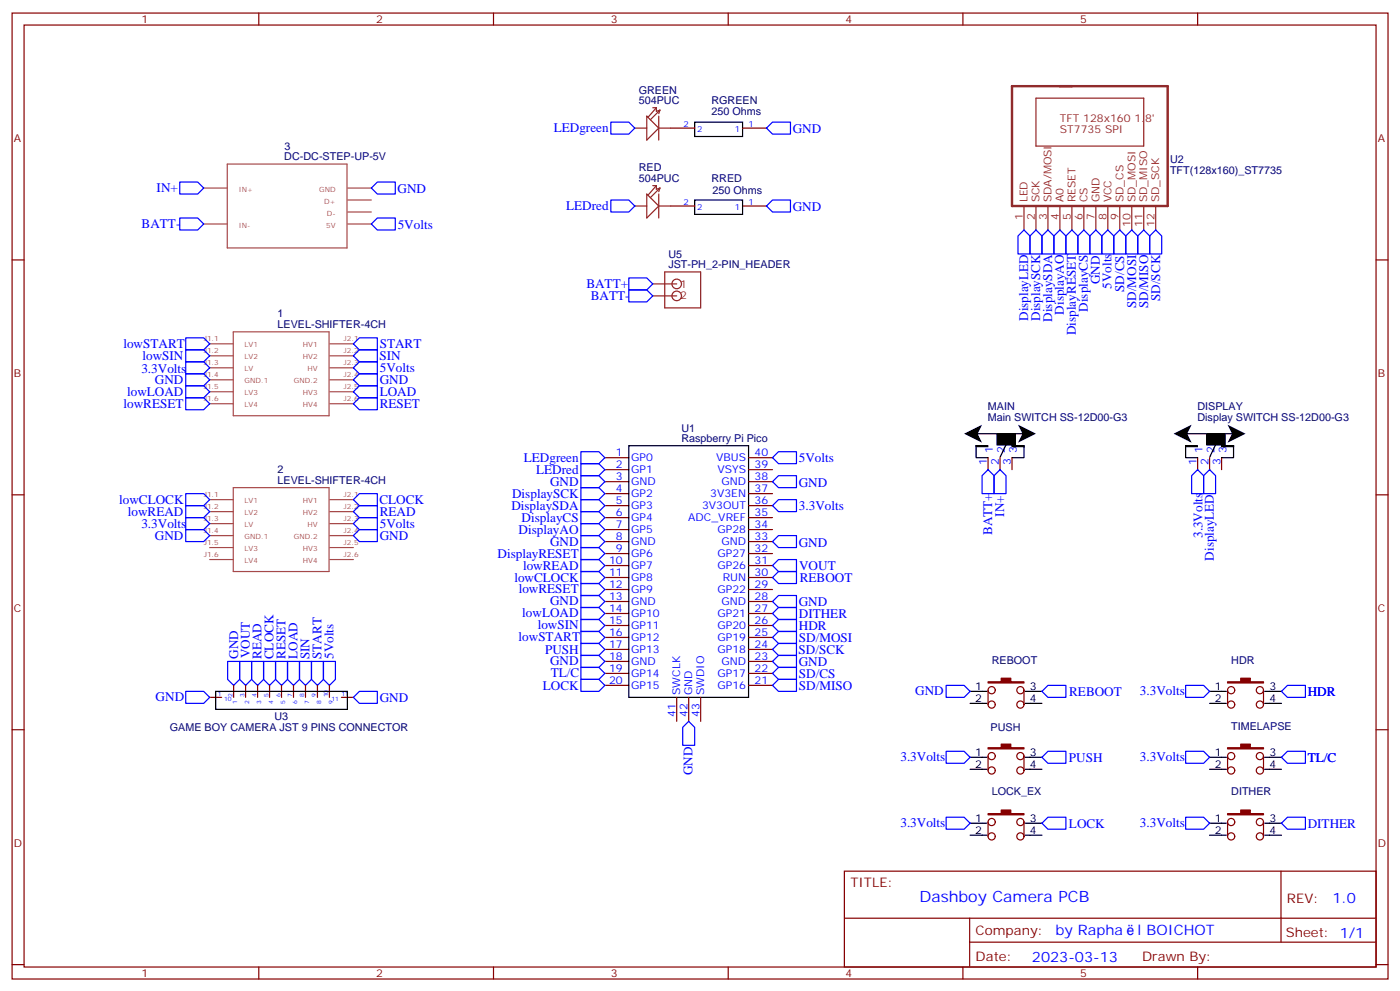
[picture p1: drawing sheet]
<svg xmlns="http://www.w3.org/2000/svg" width="412mm" height="292mm" viewBox="0 0 412 292" stroke-linecap="round" stroke-linejoin="round" font-family="sans-serif">
<g fill="none" stroke="#870000" stroke-width=".35">
<path d="M3.6 3.8h405.3v284.4h-405.3zM7.1 7.4h398.3v277.3h-398.3zM76.2 3.8v3.6M145.4 3.8v3.6M214.5 3.8v3.6M283.7 3.8v3.6M352.8 3.8v3.6M197.6 37.7h7M218.8 37.7h7M3.6 76.5h3.5M197.6 60.6h7M218.8 60.6h7"/>
<path d="M405.4 76.5h3.5M178.2 134.7h7M178.2 138.3h7M220.5 134.7h7.1M220.5 138.3h7.1M291.1 134.7v3.6M294.6 134.7v3.6M298.1 134.7v3.6M352.8 134.7v3.6M356.3 134.7v3.6M359.9 134.7v3.6M3.6 145.7h3.5"/>
<path d="M178.2 141.8h7M178.2 145.3h7M178.2 148.8h7M178.2 152.4h7M178.2 155.9h7M178.2 159.4h7M220.5 141.8h7.1M220.5 145.3h7.1M220.5 148.8h7.1M220.5 152.4h7.1M220.5 155.9h7.1M220.5 159.4h7.1"/>
<path d="M405.4 145.7h3.5M178.2 162.9h7M178.2 166.5h7M178.2 170h7M178.2 173.5h7M178.2 177.1h7M220.5 162.9h7.1M220.5 166.5h7.1M220.5 170h7.1M220.5 173.5h7.1M220.5 177.1h7.1M178.2 180.6h7"/>
<path d="M178.2 184.1h7M178.2 187.6h7M178.2 191.2h7M178.2 194.7h7M178.2 198.2h7M220.5 180.6h7.1M220.5 184.1h7.1M220.5 187.6h7.1M220.5 191.2h7.1M220.5 194.7h7.1M220.5 198.2h7.1M3.6 214.8h3.5"/>
<path d="M61.8 205.3h3.5M68.8 201.8v3.5M72.4 201.8v3.5M75.9 201.8v3.5M79.4 201.8v3.5M82.9 201.8v3.5M86.5 201.8v3.5M90 201.8v3.5M93.5 201.8v3.5M97 201.8v3.5M100.6 205.3h3.5M178.2 201.8h7"/>
<path d="M199.4 205.3v7M202.9 205.3v7M206.4 205.3v7M220.5 201.8h7.1M291.1 203.2v4.2M301.7 203.2v4.2M361.6 203.2v4.2M372.2 203.2v4.2M405.4 214.8h3.5M291.1 222.6v4.2M293.2 226.8a1.06 1.06 0 0 0-1.5-1 1.06 1.06 0 0 0-.3 1.8 1.06 1.06 0 0 0 1.7-.5l.1-.3M301.7 222.6v4.2a1.06 1.06 0 0 0-1.5-1 1.06 1.06 0 0 0-.3 1.8 1.06 1.06 0 0 0 1.7-.5l.1-.3"/>
<path d="M361.6 222.6v4.2M363.7 226.8a1.06 1.06 0 0 0-1.4-1 1.06 1.06 0 0 0-.3 1.8 1.06 1.06 0 0 0 1.7-.5v-.3M372.2 222.6v4.2a1.06 1.06 0 0 0-1.5-1 1.06 1.06 0 0 0-.3 1.8 1.06 1.06 0 0 0 1.8-.5v-.3M248.7 256.4h156.7v28.3h-156.7zM291.1 242v4.2M293.2 242a1.06 1.06 0 0 0-1.5-1 1.06 1.06 0 0 0-.3 1.8 1.06 1.06 0 0 0 1.7-.5l.1-.3M301.7 242a1.06 1.06 0 0 1-1.5 .9 1.06 1.06 0 0 1-.3-1.7 1.06 1.06 0 0 1 1.7 .4l.1 4.6M361.6 242v4.2M363.7 242a1.06 1.06 0 0 0-1.4-1 1.06 1.06 0 0 0-.3 1.8 1.06 1.06 0 0 0 1.7-.5v-.3M372.2 242a1.06 1.06 0 0 1-1.5 .9 1.06 1.06 0 0 1-.3-1.7 1.06 1.06 0 0 1 1.8 .4v4.6M377.4 256.5v20.8M248.8 270.3h156.4"/>
<path d="M285.7 277.3h119.5M285.7 270.3v14.1M3.6 284h3.5M76.2 284.7v3.5M145.4 284.7v3.5M214.5 284.7v3.5M283.7 284.7v3.5M352.8 284.7v3.5M405.4 284h3.5"/>
<circle cx="292.1" cy="207.4" r="1.06"/>
<circle cx="292.1" cy="203.2" r="1.06"/>
<circle cx="300.6" cy="203.2" r="1.06"/>
<circle cx="300.6" cy="207.4" r="1.06"/>
<circle cx="362.7" cy="207.4" r="1.06"/>
<circle cx="362.7" cy="203.2" r="1.06"/>
<circle cx="371.2" cy="207.4" r="1.06"/>
<circle cx="371.2" cy="203.2" r="1.06"/>
<circle cx="292.1" cy="222.6" r="1.06"/>
<circle cx="300.6" cy="222.6" r="1.06"/>
<circle cx="362.7" cy="222.6" r="1.06"/>
<circle cx="371.2" cy="222.6" r="1.06"/>
<circle cx="292.1" cy="246.2" r="1.06"/>
<circle cx="300.6" cy="246.2" r="1.06"/>
<circle cx="362.7" cy="246.2" r="1.06"/>
<circle cx="371.2" cy="246.2" r="1.06"/>
</g>
<g fill="none" stroke="#000" stroke-width=".35">
<path d="M204.6 35.9h14.2v4.3h-14.2zM204.6 58.9h14.2v4.2h-14.2zM185.2 131.2h35.3v74.1h-35.3zM287.5 131.2h3.5v.3h-3.5zM287.5 127.7h14.2M290.5 131.2l.5 .1-3.5-.1v3.5h3.6M293.7 128h5.4v2.9h-5.4zM293.8 127.9h5.2v2.5h-5.2zM293.8 127.8h5.3v3h-5.3zM293.9 130.3h5.1v.6h-5.1zM294 128.2h4.9v1.5h-4.9zM294.1 128.4h4.7v1.7h-4.7z"/>
<path d="M294.1 129.8l.2 .2zM294.1 130.6h4.8M294.3 128.5h4.3v1.3h-4.3zM294.3 129.1h4.6v.8h-4.6zM294.4 128.7h3.9v.8h-3.9zM294.5 129.3h3.7zM296.3 131l-1.6 3.5M298.1 131.2h3.6v.3h-3.6zM298.1 131.2h3.6v3.5h-3.6M349.3 131.2h3.4v.3h-3.4zM349.3 127.7h14.1M352.2 131.2l.5 .1-3.4-.1v3.5h3.5"/>
<path d="M355.5 128h5.4v2.9h-5.4zM355.6 127.9h5.1v2.5h-5.1zM355.6 127.8h5.2v3h-5.2zM355.6 130.3h5.1v.6h-5.1zM355.7 128.2h5v1.5h-5zM355.8 128.4h4.8v1.7h-4.8zM355.8 129.8l.2 .2zM355.8 130.6h4.9M356 128.5h4.3v1.3h-4.3zM356 129.1h4.7v.8h-4.7zM356.1 128.7h4v.8h-4zM356.3 129.3h3.6z"/>
<path d="M358.1 131l-1.7 3.5M359.9 131.2h3.5v.3h-3.5zM359.9 131.2h3.5v3.5h-3.5M63.5 203.5h38.8v5.3h-38.8zM285.8 203.5h4.9M285.8 207h4.9M302 203.5h5M302 207h5M356.3 203.5h5M356.3 207h5M372.6 203.5h4.9M372.6 207h4.9"/>
<path d="M285.8 222.9h4.9M285.8 226.4h4.9M302 222.9h5M302 226.4h5M356.3 222.9h5M356.3 226.4h5M372.6 222.9h4.9M372.6 226.4h4.9M285.8 242.3h4.9M285.8 245.9h4.9M302 242.3h5M302 245.9h5"/>
<path d="M356.3 242.3h5M356.3 245.9h5M372.6 242.3h4.9M372.6 245.9h4.9"/>
</g>
<g fill="none" stroke="#8c2424" stroke-width=".35">
<path d="M187 37.7h3.5M190.5 34.2l3.6 3.5-3.6 3.5zM192.3 31.7h1.1M193.4 31.7l-2.5 2.8M193.4 31.7v1.1l1-.4M194.1 34.2v7M194.1 37.7h3.5M194.4 32.4l-2.8 2.8M194.4 32.4l-.3 1.1M305.2 28.9h31.7v14.1h-31.7zM190.5 57.1l3.6 3.5-3.6 3.6zM192.3 54.6h1.1"/>
<path d="M193.4 54.6v1.1l1-.3M193.4 54.6l-2.5 2.9M194.1 57.1v7.1M194.4 55.4l-2.8 2.8M194.4 55.4l-.3 1M187 60.6h3.5M194.1 60.6h3.5M301.7 60.6v7.1M305.2 60.6v7.1M308.7 60.6v7.1M312.2 60.6v7.1M315.8 60.6v7.1"/>
<path d="M319.3 60.6v7.1M322.8 60.6v7.1M326.4 60.6v7.1M329.9 60.6v7.1M333.4 60.6v7.1M336.9 60.6v7.1M340.5 60.6v7.1M192.3 83.6h7.1M192.3 87.1h7.1M195.8 80h10.6v10.6h-10.6z"/>
<circle cx="199.4" cy="83.6" r="1.41"/>
<circle cx="199.4" cy="87.1" r="1.41"/>
</g>
<path d="M298.1 25.4h45.9v35.2h-45.9z" fill="none" stroke="#8c2424" stroke-width=".71"/>
<g fill="#870000" stroke="#870000" stroke-width=".35">
<path d="M361.6 239.5h3.9v-1.1h2.8v1.1h3.9v.4h-10.6z"/>
<path d="M291.1 220.1h3.9v-1.1h2.8v1.1h3.9v.4h-10.6z"/>
<path d="M291.1 239.5h3.9v-1.1h2.8v1.1h3.9v.4h-10.6z"/>
<path d="M361.6 220.1h3.9v-1.1h2.8v1.1h3.9v.4h-10.6z"/>
<path d="M361.6 200.7h3.9v-1.1h2.8v1.1h3.9v.3h-10.6z"/>
<path d="M291.1 200.7h3.9v-1.1h2.8v1.1h3.9v.3h-10.6z"/>
</g>
<path d="M284 127.7l5.3-2.7-1.3 2.7 1.3 2.6zM299.9 125l5.3 2.7-5.3 2.6 1.3-2.6zM345.8 127.7l5.2-2.7-1.3 2.7 1.3 2.6zM361.6 125l5.3 2.7-5.3 2.6 1.4-2.6z" fill="#000"/>
<g fill="none" stroke="#a64a4a" stroke-width=".35">
<path d="M60 55.4h7M67 48.3h35.2v24.7h-35.2zM102.5 55.4h6.9M102.5 58.9h6.9M60 65.9h7M102.5 65.9h6.9M102.5 62.4h6.9M68.7 97.7h28.2v24.7h-28.2zM61.8 115.3h6.9M61.8 111.8h6.9M61.8 108.3h6.9M61.8 104.7h6.9"/>
<path d="M61.8 101.2h6.9M61.8 118.9h6.9M97.2 115.3h6.9M97.2 111.8h6.9M97.2 108.3h6.9M97.2 104.7h6.9M97.2 101.2h6.9M97.2 118.9h6.9M61.8 157.7h6.9M61.8 154.1h6.9M61.8 150.6h6.9M61.8 147.1h6.9"/>
<path d="M68.7 143.5h28.2v24.7h-28.2zM97.2 157.7h6.9M97.2 154.1h6.9M97.2 150.6h6.9M97.2 147.1h6.9M61.8 161.2h6.9M61.8 164.7h6.9M97.2 161.2h6.9M97.2 164.7h6.9"/>
</g>
<g fill="none" stroke="#00f" stroke-width=".35">
<path d="M180 35.9h5.2l1.8 1.8-1.8 1.8h-5.2zM225.8 37.7l1.8-1.8h5.3v3.6h-5.3zM53 53.6h5.2l1.8 1.8-1.8 1.7h-5.2zM109.4 55.4l1.8-1.8h5.3v3.5h-5.3zM180 58.9h5.2l1.8 1.7-1.8 1.8h-5.2zM53 64.2h5.2l1.8 1.7-1.8 1.8h-5.2zM109.4 65.9l1.8-1.7h5.3v3.5h-5.3zM225.8 60.6l1.8-1.7h5.3v3.5h-5.3zM299.9 69.5l1.8-1.8 1.7 1.8v5.3h-3.5zM305.2 67.7l1.8 1.8v5.3h-3.6v-5.3zM308.7 67.7l1.8 1.8v5.3h-3.5v-5.3zM312.2 67.7l1.8 1.8v5.3h-3.5v-5.3z"/>
<path d="M315.8 67.7l1.7 1.8v5.3h-3.5v-5.3zM319.3 67.7l1.8 1.8v5.3h-3.6v-5.3zM322.8 67.7l1.8 1.8v5.3h-3.5v-5.3zM324.6 69.5l1.8-1.8 1.7 1.8v5.3h-3.5zM329.9 67.7l1.7 1.8v5.3h-3.5v-5.3zM331.6 69.5l1.8-1.8 1.8 1.8v5.3h-3.6zM336.9 67.7l1.8 1.8v5.3h-3.5v-5.3zM340.5 67.7l1.7 1.8v5.3h-3.5v-5.3zM54.7 99.4h5.3l1.8 1.8-1.8 1.8h-5.3zM185.2 81.8h5.3l1.8 1.8-1.8 1.7h-5.3zM185.2 85.3h5.3l1.8 1.8-1.8 1.8h-5.3zM54.7 110h5.3l1.8 1.8-1.8 1.8h-5.3z"/>
<path d="M54.7 106.5h5.3l1.8 1.8-1.8 1.7h-5.3zM54.7 103h5.3l1.8 1.7-1.8 1.8h-5.3zM54.7 113.6h5.3l1.8 1.7-1.8 1.8h-5.3zM54.7 117.1h5.3l1.8 1.8-1.8 1.7h-5.3zM104.1 108.3l1.8-1.8h5.3v3.5h-5.3zM104.1 111.8l1.8-1.8h5.3v3.6h-5.3zM104.1 101.2l1.8-1.8h5.3v3.6h-5.3zM104.1 104.7l1.8-1.7h5.3v3.5h-5.3zM104.1 115.3l1.8-1.7h5.3v3.5h-5.3zM104.1 118.9l1.8-1.8h5.3v3.5h-5.3zM171.1 133h5.3l1.8 1.7-1.8 1.8h-5.3zM171.1 136.5h5.3l1.8 1.8-1.8 1.7h-5.3z"/>
<path d="M227.6 134.7l1.7-1.7h5.3v3.5h-5.3zM291.1 138.3l1.7 1.7v5.3h-3.5v-5.3zM352.8 138.3l1.8 1.7v5.3h-3.6v-5.3zM54.7 155.9h5.3l1.8 1.8-1.8 1.7h-5.3zM54.7 152.4h5.3l1.8 1.7-1.8 1.8h-5.3zM54.7 145.3h5.3l1.8 1.8-1.8 1.7h-5.3zM54.7 148.8h5.3l1.8 1.8-1.8 1.8h-5.3zM104.1 154.1l1.8-1.7h5.3v3.5h-5.3zM104.1 157.7l1.8-1.8h5.3v3.5h-5.3zM104.1 147.1l1.8-1.8h5.3v3.5h-5.3zM104.1 150.6l1.8-1.8h5.3v3.6h-5.3zM171.1 157.7h5.3l1.8 1.7-1.8 1.8h-5.3z"/>
<path d="M171.1 140h5.3l1.8 1.8-1.8 1.7h-5.3zM171.1 143.5h5.3l1.8 1.8-1.8 1.8h-5.3zM171.1 147.1h5.3l1.8 1.7-1.8 1.8h-5.3zM171.1 150.6h5.3l1.8 1.8-1.8 1.7h-5.3zM171.1 154.1h5.3l1.8 1.8-1.8 1.8h-5.3zM227.6 159.4l1.7-1.7h5.3v3.5h-5.3zM227.6 141.8l1.7-1.8h5.3v3.5h-5.3zM227.6 148.8l1.7-1.7h5.3v3.5h-5.3zM292.8 140l1.8-1.7 1.8 1.7v5.3h-3.6zM354.6 140l1.7-1.7 1.8 1.7v5.3h-3.5zM171.1 175.3h5.3l1.8 1.8-1.8 1.7h-5.3zM171.1 161.2h5.3l1.8 1.7-1.8 1.8h-5.3z"/>
<path d="M171.1 178.8h5.3l1.8 1.8-1.8 1.8h-5.3zM171.1 171.8h5.3l1.8 1.7-1.8 1.8h-5.3zM171.1 168.2h5.3l1.8 1.8-1.8 1.8h-5.3zM171.1 164.7h5.3l1.8 1.8-1.8 1.7h-5.3zM227.6 177.1l1.7-1.8h5.3v3.5h-5.3zM227.6 170l1.7-1.8h5.3v3.6h-5.3zM227.6 166.5l1.7-1.8h5.3v3.5h-5.3zM67.1 194.7h3.5v5.3l-1.8 1.8-1.7-1.8zM70.6 194.7h3.5v5.3l-1.7 1.8-1.8-1.8zM74.1 194.7h3.5v5.3l-1.7 1.8-1.8-1.8zM77.6 194.7h3.6v5.3l-1.8 1.8-1.8-1.8zM81.2 194.7h3.5v5.3l-1.8 1.8-1.7-1.8z"/>
<path d="M84.7 194.7h3.5v5.3l-1.7 1.8-1.8-1.8zM88.2 194.7h3.6v5.3l-1.8 1.8-1.8-1.8zM91.8 194.7h3.5v5.3l-1.8 1.8-1.7-1.8zM95.3 194.7h3.5v5.3l-1.8 1.8-1.7-1.8zM171.1 192.9h5.3l1.8 1.8-1.8 1.8h-5.3zM171.1 200h5.3l1.8 1.8-1.8 1.7h-5.3zM171.1 189.4h5.3l1.8 1.8-1.8 1.7h-5.3zM171.1 196.5h5.3l1.8 1.7-1.8 1.8h-5.3zM171.1 185.9h5.3l1.8 1.7-1.8 1.8h-5.3zM171.1 182.4h5.3l1.8 1.7-1.8 1.8h-5.3zM227.6 194.7l1.7-1.8h5.3v3.6h-5.3zM227.6 184.1l1.7-1.7h5.3v3.5h-5.3z"/>
<path d="M227.6 180.6l1.7-1.8h5.3v3.6h-5.3zM227.6 198.2l1.7-1.7h5.3v3.5h-5.3zM227.6 187.6l1.7-1.7h5.3v3.5h-5.3zM227.6 191.2l1.7-1.8h5.3v3.5h-5.3zM54.7 203.5h5.3l1.8 1.8-1.8 1.7h-5.3zM104.1 205.3l1.8-1.8h5.3v3.5h-5.3zM202.9 212.3l1.7 1.8v5.3h-3.5v-5.3zM227.6 201.8l1.7-1.8h5.3v3.5h-5.3zM278.7 201.8h5.3l1.8 1.7-1.8 1.8h-5.3zM307 203.5l1.7-1.7h5.3v3.5h-5.3zM349.3 201.8h5.3l1.7 1.7-1.7 1.8h-5.3zM377.5 203.5l1.8-1.7h5.3v3.5h-5.3z"/>
<path d="M278.7 221.2h5.3l1.8 1.7-1.8 1.8h-5.3zM307 222.9l1.7-1.7h5.3v3.5h-5.3zM349.3 221.2h5.3l1.7 1.7-1.7 1.8h-5.3zM377.5 222.9l1.8-1.7h5.3v3.5h-5.3zM278.7 240.6h5.3l1.8 1.7-1.8 1.8h-5.3zM308.7 240.6h5.3v3.5h-5.3l-1.7-1.8zM349.3 240.6h5.3l1.7 1.7-1.7 1.8h-5.3zM377.5 242.3l1.8-1.7h5.3v3.5h-5.3z"/>
</g>
<text font-size="4.6" fill="#00f" x="270.8" y="265.5">Dashboy Camera PCB</text>
<g font-size="4.2" fill="#00f">
<text x="392.5" y="265.7">1.0</text>
<text x="310.9" y="275.3">by Rapha</text>
<text x="335.1" y="275.3">l BOICHOT</text>
<text x="304" y="283.1">2023-03-13</text>
</g>
<g font-size="3.9" fill="#00f">
<text x="163.1" y="38.9">LEDgreen</text>
<text x="233.6" y="39.2">GND</text>
<text x="46.1" y="56.6">IN+</text>
<text x="117.1" y="56.7">GND</text>
<text x="166.8" y="61.8">LEDred</text>
<text x="233.6" y="62.1">GND</text>
<text x="41.7" y="67.2">BATT-</text>
<text x="117.2" y="67.3">5Volts</text>
<text x="324" y="83.6" transform="rotate(-90 324 83.6)">GND</text>
<text x="172.7" y="84.8">BATT+</text>
<text x="174" y="88.4">BATT-</text>
<text x="327.5" y="85" transform="rotate(-90 327.5 85)">5Volts</text>
<text x="331.2" y="85.9" transform="rotate(-90 331.2 85.9)">SD/CS</text>
<text x="341.7" y="88.6" transform="rotate(-90 341.7 88.6)">SD/SCK</text>
<text x="302.9" y="94.5" transform="rotate(-90 302.9 94.5)">DisplayLED</text>
<text x="306.5" y="94.5" transform="rotate(-90 306.5 94.5)">DisplaySCK</text>
<text x="310" y="94.7" transform="rotate(-90 310 94.7)">DisplaySDA</text>
<text x="313.4" y="92.6" transform="rotate(-90 313.4 92.6)">DisplayAO</text>
<text x="320.5" y="91.8" transform="rotate(-90 320.5 91.8)">DisplayCS</text>
<text x="334.7" y="90.7" transform="rotate(-90 334.7 90.7)">SD/MOSI</text>
<text x="338.2" y="90.7" transform="rotate(-90 338.2 90.7)">SD/MISO</text>
<text x="316.9" y="98.7" transform="rotate(-90 316.9 98.7)">DisplayRESET</text>
<text x="36.4" y="102.5">lowSTART</text>
<text x="42" y="106">lowSIN</text>
<text x="111.8" y="106">SIN</text>
<text x="111.9" y="102.5">START</text>
<text x="41.6" y="109.7">3.3Volts</text>
<text x="45.6" y="113">GND</text>
<text x="111.9" y="109.6">5Volts</text>
<text x="111.9" y="113.1">GND</text>
<text x="37.4" y="116.6">lowLOAD</text>
<text x="111.9" y="116.6">LOAD</text>
<text x="36.4" y="120.1">lowRESET</text>
<text x="111.9" y="120.1">RESET</text>
<text x="154.3" y="136">LEDgreen</text>
<text x="235.4" y="136.1">5Volts</text>
<text x="158" y="139.5">LEDred</text>
<text x="162" y="142.9">GND</text>
<text x="235.3" y="143.2">GND</text>
<text x="35.1" y="148.3">lowCLOCK</text>
<text x="111.8" y="148.4">CLOCK</text>
<text x="150.9" y="146.5">DisplaySCK</text>
<text x="37.7" y="151.9">lowREAD</text>
<text x="41.6" y="155.5">3.3Volts</text>
<text x="111.9" y="155.5">5Volts</text>
<text x="111.9" y="151.9">READ</text>
<text x="150.6" y="150">DisplaySDA</text>
<text x="153.7" y="153.6">DisplayCS</text>
<text x="235.3" y="150">3.3Volts</text>
<text x="295.8" y="152.1" transform="rotate(-90 295.8 152.1)">IN+</text>
<text x="45.6" y="158.8">GND</text>
<text x="111.9" y="159">GND</text>
<text x="152.8" y="157.1">DisplayAO</text>
<text x="162" y="160.6">GND</text>
<text x="235.3" y="160.9">GND</text>
<text x="292.3" y="157.5" transform="rotate(-90 292.3 157.5)">BATT+</text>
<text x="354.2" y="158.4" transform="rotate(-90 354.2 158.4)">3.3Volts</text>
<text x="146.6" y="164.2">DisplayRESET</text>
<text x="154.1" y="167.7">lowREAD</text>
<text x="235.4" y="167.9">VOUT</text>
<text x="357.6" y="165" transform="rotate(-90 357.6 165)">DisplayLED</text>
<text x="151.5" y="171.3">lowCLOCK</text>
<text x="235.6" y="171.3">REBOOT</text>
<text x="152.8" y="174.7">lowRESET</text>
<text x="162" y="178.2">GND</text>
<text x="235.3" y="178.5">GND</text>
<text x="153.9" y="181.8">lowLOAD</text>
<text x="158.4" y="185.3">lowSIN</text>
<text x="235.3" y="185.4">HDR</text>
<text x="235.3" y="181.9">DITHER</text>
<text x="152.8" y="188.8">lowSTART</text>
<text x="235.4" y="188.9">SD/MOSI</text>
<text x="70.1" y="194" transform="rotate(-90 70.1 194)">GND</text>
<text x="73.6" y="193.8" transform="rotate(-90 73.6 193.8)">VOUT</text>
<text x="77.1" y="194" transform="rotate(-90 77.1 194)">READ</text>
<text x="80.6" y="194.1" transform="rotate(-90 80.6 194.1)">CLOCK</text>
<text x="84.1" y="194" transform="rotate(-90 84.1 194)">RESET</text>
<text x="87.7" y="194" transform="rotate(-90 87.7 194)">LOAD</text>
<text x="91.2" y="194.1" transform="rotate(-90 91.2 194.1)">SIN</text>
<text x="94.7" y="194" transform="rotate(-90 94.7 194)">START</text>
<text x="98.3" y="194" transform="rotate(-90 98.3 194)">5Volts</text>
<text x="160.6" y="192.4">PUSH</text>
<text x="162" y="195.9">GND</text>
<text x="235.2" y="192.5">SD/SCK</text>
<text x="235.3" y="196.1">GND</text>
<text x="159.9" y="203">LOCK</text>
<text x="162.3" y="199.4">TL/C</text>
<text x="235.4" y="199.5">SD/CS</text>
<text x="235.4" y="203.1">SD/MISO</text>
<text x="45.9" y="206.4">GND</text>
<text x="111.9" y="206.6">GND</text>
<text x="269.6" y="204.7">GND</text>
<text x="315" y="204.8">REBOOT</text>
<text x="335.8" y="204.7">3.3Volts</text>
<text x="385.3" y="204.8">HDR</text>
<text x="265.3" y="224.1">3.3Volts</text>
<text x="314.9" y="224.3">PUSH</text>
<text x="335.8" y="224.1">3.3Volts</text>
<text x="385.3" y="224.2">TL/C</text>
<text x="204" y="228.3" transform="rotate(-90 204 228.3)">GND</text>
<text x="265.3" y="243.5">3.3Volts</text>
<text x="314.9" y="243.7">LOCK</text>
<text x="335.8" y="243.5">3.3Volts</text>
<text x="385.3" y="243.6">DITHER</text>
</g>
<g font-size="3.9" fill="#800">
<text x="250.5" y="261">TITLE:</text>
<text x="379.1" y="265.7">REV:</text>
<text x="287.4" y="275.2">Company:</text>
<text x="378.8" y="275.8">Sheet: 1/1</text>
<text x="287.4" y="282.9">Date:</text>
<text x="336.5" y="283">Draw</text>
<text x="346.6" y="283">n By:</text>
</g>
<g font-size="3.2" fill="#800">
<text x="41.7" y="6.8">1</text>
<text x="110.8" y="6.8">2</text>
<text x="180" y="6.8">3</text>
<text x="249.1" y="6.8">4</text>
<text x="318.2" y="6.8">5</text>
<text x="4.1" y="41.9">A</text>
<text x="405.9" y="41.9">A</text>
<text x="4.1" y="111.1">B</text>
<text x="405.9" y="111.1">B</text>
<text x="4.1" y="180.2">C</text>
<text x="405.9" y="180.2">C</text>
<text x="4.1" y="249.4">D</text>
<text x="405.9" y="249.4">D</text>
<text x="41.7" y="287.7">1</text>
<text x="110.8" y="287.7">2</text>
<text x="180" y="287.7">3</text>
<text x="249.1" y="287.7">4</text>
<text x="318.2" y="287.7">5</text>
</g>
<g font-size="3.2" fill="#000080">
<text x="188.2" y="27.5">GREEN</text>
<text x="188.2" y="30.7">504PUC</text>
<text x="209.6" y="33.8">250 Ohms</text>
<text x="209.6" y="30.6">RGREEN</text>
<text x="83.8" y="47.2">DC-DC-STEP-UP-5V</text>
<text x="83.8" y="44.3">3</text>
<text x="188.2" y="53.6">504PUC</text>
<text x="188.2" y="50.5">RED</text>
<text x="209.6" y="53.5">RRED</text>
<text x="344.7" y="51.2">TFT(128x160)_ST7735</text>
<text x="344.7" y="48">U2</text>
<text x="209.9" y="57.1">250 Ohms</text>
<text x="196.9" y="75.8">U5</text>
<text x="196.9" y="79">JST-PH_2-PIN_HEADER</text>
<text x="81.8" y="93.5">1</text>
<text x="81.8" y="96.6">LEVEL-SHIFTER-4CH</text>
<text x="291" y="124">Main SWITCH SS-12D00-G3</text>
<text x="291" y="120.8">MAIN</text>
<text x="352.8" y="124">Display SWITCH SS-12D00-G3</text>
<text x="352.8" y="120.8">DISPLAY</text>
<text x="200.8" y="130">Raspberry Pi Pico</text>
<text x="200.8" y="127.1">U1</text>
<text x="81.8" y="142.5">LEVEL-SHIFTER-4CH</text>
<text x="81.8" y="139.3">2</text>
<text x="292.2" y="195.4">REBOOT</text>
<text x="362.7" y="195.4">HDR</text>
<text x="50.1" y="215.2">GAME BOY CAMERA JST 9 PINS CONNECTOR</text>
<text x="80.8" y="211.8">U3</text>
<text x="291.8" y="215.2">PUSH</text>
<text x="362.7" y="214.8">TIMELAPSE</text>
<text x="292.2" y="234.2">LOCK_EX</text>
<text x="362.7" y="234.2">DITHER</text>
</g>
<g font-size="3.2" fill="#8d2323">
<text x="312.2" y="35.9">TFT 128x160 1.8'</text>
<text x="312.2" y="39.1">ST7735 SPI</text>
<text x="302.7" y="59.6" transform="rotate(-90 302.7 59.6)">LED</text>
<text x="306.2" y="59.6" transform="rotate(-90 306.2 59.6)">SCK</text>
<text x="309.8" y="59.6" transform="rotate(-90 309.8 59.6)">SDA/MOSI</text>
<text x="313.3" y="59.6" transform="rotate(-90 313.3 59.6)">A0</text>
<text x="316.8" y="59.6" transform="rotate(-90 316.8 59.6)">RESET</text>
<text x="320.4" y="59.6" transform="rotate(-90 320.4 59.6)">CS</text>
<text x="323.9" y="59.6" transform="rotate(-90 323.9 59.6)">GND</text>
<text x="327.4" y="59.6" transform="rotate(-90 327.4 59.6)">VCC</text>
<text x="330.9" y="59.6" transform="rotate(-90 330.9 59.6)">SD_CS</text>
<text x="334.5" y="59.6" transform="rotate(-90 334.5 59.6)">SD_MOSI</text>
<text x="338" y="59.6" transform="rotate(-90 338 59.6)">SD_MISO</text>
<text x="341.5" y="59.6" transform="rotate(-90 341.5 59.6)">SD_SCK</text>
<text x="301.3" y="64.8" transform="rotate(-90 301.3 64.8)">1</text>
<text x="304.8" y="64.8" transform="rotate(-90 304.8 64.8)">2</text>
<text x="308.4" y="64.8" transform="rotate(-90 308.4 64.8)">3</text>
<text x="311.9" y="64.8" transform="rotate(-90 311.9 64.8)">4</text>
<text x="315.4" y="64.8" transform="rotate(-90 315.4 64.8)">5</text>
<text x="318.9" y="64.8" transform="rotate(-90 318.9 64.8)">6</text>
<text x="322.5" y="64.8" transform="rotate(-90 322.5 64.8)">7</text>
<text x="326" y="64.8" transform="rotate(-90 326 64.8)">8</text>
<text x="329.5" y="64.8" transform="rotate(-90 329.5 64.8)">9</text>
<text x="333.1" y="66.8" transform="rotate(-90 333.1 66.8)">10</text>
<text x="336.6" y="66.8" transform="rotate(-90 336.6 66.8)">11</text>
<text x="340.1" y="66.8" transform="rotate(-90 340.1 66.8)">12</text>
<text x="200.4" y="84.6">1</text>
<text x="200.4" y="88.2">2</text>
</g>
<g font-size="3.2" fill="#00f">
<text x="181.5" y="134.4">1</text>
<text x="181.5" y="137.9">2</text>
<text x="185.9" y="135.8">GP0</text>
<text x="211" y="135.8">VBUS</text>
<text x="222.3" y="137.9">39</text>
<text x="222.3" y="134.4">40</text>
<text x="290.7" y="136.9" transform="rotate(-90 290.7 136.9)">1</text>
<text x="292.5" y="133.4" transform="rotate(-90 292.5 133.4)">1</text>
<text x="294.3" y="136.9" transform="rotate(-90 294.3 136.9)">2</text>
<text x="296" y="133.4" transform="rotate(-90 296 133.4)">2</text>
<text x="297.8" y="136.9" transform="rotate(-90 297.8 136.9)">3</text>
<text x="299.5" y="133.4" transform="rotate(-90 299.5 133.4)">3</text>
<text x="352.5" y="136.9" transform="rotate(-90 352.5 136.9)">1</text>
<text x="354.2" y="133.4" transform="rotate(-90 354.2 133.4)">1</text>
<text x="356" y="136.9" transform="rotate(-90 356 136.9)">2</text>
<text x="357.8" y="133.4" transform="rotate(-90 357.8 133.4)">2</text>
<text x="359.5" y="136.9" transform="rotate(-90 359.5 136.9)">3</text>
<text x="361.3" y="133.4" transform="rotate(-90 361.3 133.4)">3</text>
<text x="181.5" y="141.4">3</text>
<text x="185.9" y="139.3">GP1</text>
<text x="185.9" y="142.8">GND</text>
<text x="211.4" y="139.3">VSYS</text>
<text x="212.5" y="142.8">GND</text>
<text x="222.3" y="141.4">38</text>
<text x="181.5" y="145">4</text>
<text x="181.5" y="148.5">5</text>
<text x="185.9" y="146.4">GP2</text>
<text x="185.9" y="149.9">GP3</text>
<text x="206.8" y="149.9">3V3OUT</text>
<text x="209.2" y="146.4">3V3EN</text>
<text x="222.3" y="148.5">36</text>
<text x="222.3" y="145">37</text>
<text x="181.5" y="152">6</text>
<text x="181.5" y="155.5">7</text>
<text x="185.9" y="153.4">GP4</text>
<text x="202.8" y="153.4">ADC_VREF</text>
<text x="222.3" y="155.5">34</text>
<text x="222.3" y="152">35</text>
<text x="181.5" y="159.1">8</text>
<text x="185.9" y="157">GP5</text>
<text x="185.9" y="160.5">GND</text>
<text x="211.4" y="157">GP28</text>
<text x="212.5" y="160.5">GND</text>
<text x="222.3" y="159.1">33</text>
<text x="179.4" y="166.1">10</text>
<text x="181.5" y="162.6">9</text>
<text x="185.9" y="164">GP6</text>
<text x="185.9" y="167.5">GP7</text>
<text x="211.4" y="167.5">GP26</text>
<text x="211.4" y="164">GP27</text>
<text x="222.3" y="166.1">31</text>
<text x="222.3" y="162.6">32</text>
<text x="179.4" y="169.7">11</text>
<text x="179.4" y="173.2">12</text>
<text x="185.9" y="171.1">GP8</text>
<text x="212.9" y="171.1">RUN</text>
<text x="222.3" y="173.2">29</text>
<text x="222.3" y="169.7">30</text>
<text x="179.4" y="176.7">13</text>
<text x="185.9" y="174.6">GP9</text>
<text x="185.9" y="178.1">GND</text>
<text x="211.4" y="174.6">GP22</text>
<text x="212.5" y="178.1">GND</text>
<text x="222.3" y="176.7">28</text>
<text x="179.4" y="180.2">14</text>
<text x="179.4" y="183.8">15</text>
<text x="185.9" y="181.6">GP10</text>
<text x="185.9" y="185.2">GP11</text>
<text x="211.4" y="185.2">GP20</text>
<text x="211.4" y="181.6">GP21</text>
<text x="222.3" y="183.8">26</text>
<text x="222.3" y="180.2">27</text>
<text x="179.4" y="187.3">16</text>
<text x="179.4" y="190.8">17</text>
<text x="185.9" y="188.7">GP12</text>
<text x="211.4" y="188.7">GP19</text>
<text x="222.3" y="190.8">24</text>
<text x="222.3" y="187.3">25</text>
<text x="179.4" y="194.3">18</text>
<text x="179.4" y="197.9">19</text>
<text x="185.9" y="192.2">GP13</text>
<text x="185.9" y="195.8">GND</text>
<text x="211.4" y="192.2">GP18</text>
<text x="212.5" y="195.8">GND</text>
<text x="222.3" y="197.9">22</text>
<text x="222.3" y="194.3">23</text>
<text x="179.4" y="201.4">20</text>
<text x="185.9" y="199.3">GP14</text>
<text x="185.9" y="202.8">GP15</text>
<text x="211.4" y="199.3">GP17</text>
<text x="211.4" y="202.8">GP16</text>
<text x="222.3" y="201.4">21</text>
<text x="200.4" y="204.6" transform="rotate(-90 200.4 204.6)">SWCLK</text>
<text x="203.9" y="204.6" transform="rotate(-90 203.9 204.6)">GND</text>
<text x="207.5" y="204.6" transform="rotate(-90 207.5 204.6)">SWDIO</text>
<text x="199" y="211.1" transform="rotate(-90 199 211.1)">41</text>
<text x="202.5" y="211.1" transform="rotate(-90 202.5 211.1)">42</text>
<text x="206.1" y="211.1" transform="rotate(-90 206.1 211.1)">43</text>
</g>
<g font-size="3.2">
<text x="287.3" y="203.2">1</text>
<text x="303.4" y="203.2">3</text>
<text x="357.9" y="203.2">1</text>
<text x="374" y="203.2">3</text>
<text x="287.3" y="206.7">2</text>
<text x="303.4" y="206.7">4</text>
<text x="357.9" y="206.7">2</text>
<text x="374" y="206.7">4</text>
<text x="287.3" y="222.6">1</text>
<text x="287.3" y="226.1">2</text>
<text x="303.4" y="222.6">3</text>
<text x="303.4" y="226.1">4</text>
<text x="357.9" y="222.6">1</text>
<text x="357.9" y="226.1">2</text>
<text x="374" y="222.6">3</text>
<text x="374" y="226.1">4</text>
<text x="287.3" y="242">1</text>
<text x="287.3" y="245.5">2</text>
<text x="303.4" y="242">3</text>
<text x="303.4" y="245.5">4</text>
<text x="357.9" y="242">1</text>
<text x="357.9" y="245.5">2</text>
<text x="374" y="242">3</text>
<text x="374" y="245.5">4</text>
</g>
<g font-size="2.5" fill="#00f">
<text x="201.3" y="37.4">2</text>
<text x="205.4" y="38.8">2</text>
<text x="216.5" y="38.8">1</text>
<text x="220.5" y="37.4">1</text>
<text x="201.3" y="60.3">2</text>
<text x="205.4" y="61.7">2</text>
<text x="216.5" y="61.7">1</text>
<text x="220.5" y="60.3">1</text>
</g>
<g font-size="2.1" fill="#a54b4b">
<text x="70.3" y="56.4">IN+</text>
<text x="94" y="56.4">GND</text>
<text x="95.5" y="59.9">D+</text>
<text x="96.3" y="63.4">D-</text>
<text x="70.3" y="67">IN-</text>
<text x="96.1" y="67">5V</text>
<text x="60" y="100.5">J1.1</text>
<text x="101.2" y="100.5">J2.1</text>
<text x="60" y="107.6">J1.3</text>
<text x="60" y="104">J1.2</text>
<text x="72.1" y="105.8">LV2</text>
<text x="72.1" y="102.3">LV1</text>
<text x="89.2" y="105.8">HV2</text>
<text x="89.2" y="102.3">HV1</text>
<text x="101.2" y="107.6">J2.3</text>
<text x="101.2" y="104">J2.2</text>
<text x="60" y="111.1">J1.4</text>
<text x="72.1" y="112.8">GND.1</text>
<text x="72.1" y="109.3">LV</text>
<text x="86.6" y="112.8">GND.2</text>
<text x="90.5" y="109.3">HV</text>
<text x="101.2" y="111.1">J2.4</text>
<text x="60" y="114.6">J1.5</text>
<text x="60" y="118.2">J1.6</text>
<text x="72.1" y="116.4">LV3</text>
<text x="72.1" y="119.9">LV4</text>
<text x="89.2" y="119.9">HV4</text>
<text x="89.2" y="116.4">HV3</text>
<text x="101.2" y="118.2">J2.6</text>
<text x="101.2" y="114.6">J2.5</text>
<text x="60" y="149.9">J1.2</text>
<text x="60" y="146.4">J1.1</text>
<text x="72.1" y="148.1">LV1</text>
<text x="89.2" y="148.1">HV1</text>
<text x="101.2" y="149.9">J2.2</text>
<text x="101.2" y="146.4">J2.1</text>
<text x="60" y="153.4">J1.3</text>
<text x="72.1" y="155.2">LV</text>
<text x="72.1" y="151.6">LV2</text>
<text x="89.2" y="151.6">HV2</text>
<text x="90.5" y="155.2">HV</text>
<text x="101.2" y="153.4">J2.3</text>
<text x="60" y="160.5">J1.5</text>
<text x="60" y="157">J1.4</text>
<text x="72.1" y="158.7">GND.1</text>
<text x="86.6" y="158.7">GND.2</text>
<text x="101.2" y="160.5">J2.5</text>
<text x="101.2" y="157">J2.4</text>
<text x="60" y="164">J1.6</text>
<text x="72.1" y="162.2">LV3</text>
<text x="72.1" y="165.8">LV4</text>
<text x="89.2" y="165.8">HV4</text>
<text x="89.2" y="162.2">HV3</text>
<text x="101.2" y="164">J2.6</text>
</g>
<g font-size="1.8" fill="#00f">
<text x="64.2" y="204.9">1</text>
<text x="66" y="206.3">10</text>
<text x="68.5" y="205.3" transform="rotate(-90 68.5 205.3)">2</text>
<text x="69.9" y="207.1" transform="rotate(-90 69.9 207.1)">1</text>
<text x="72" y="205.3" transform="rotate(-90 72 205.3)">3</text>
<text x="73.4" y="207.1" transform="rotate(-90 73.4 207.1)">2</text>
<text x="75.5" y="205.3" transform="rotate(-90 75.5 205.3)">4</text>
<text x="76.9" y="207.1" transform="rotate(-90 76.9 207.1)">3</text>
<text x="79.1" y="205.3" transform="rotate(-90 79.1 205.3)">5</text>
<text x="80.5" y="207.1" transform="rotate(-90 80.5 207.1)">4</text>
<text x="82.6" y="205.3" transform="rotate(-90 82.6 205.3)">6</text>
<text x="84" y="207.1" transform="rotate(-90 84 207.1)">5</text>
<text x="86.1" y="205.3" transform="rotate(-90 86.1 205.3)">7</text>
<text x="87.5" y="207.1" transform="rotate(-90 87.5 207.1)">6</text>
<text x="89.6" y="205.3" transform="rotate(-90 89.6 205.3)">8</text>
<text x="91.1" y="207.1" transform="rotate(-90 91.1 207.1)">7</text>
<text x="93.2" y="205.3" transform="rotate(-90 93.2 205.3)">9</text>
<text x="94.6" y="207.1" transform="rotate(-90 94.6 207.1)">8</text>
<text x="96.7" y="205.3" transform="rotate(-90 96.7 205.3)">10</text>
<text x="97.6" y="206.3">11</text>
<text x="98.1" y="207.1" transform="rotate(-90 98.1 207.1)">9</text>
<text x="100.6" y="204.9">11</text>
</g>
</svg>
